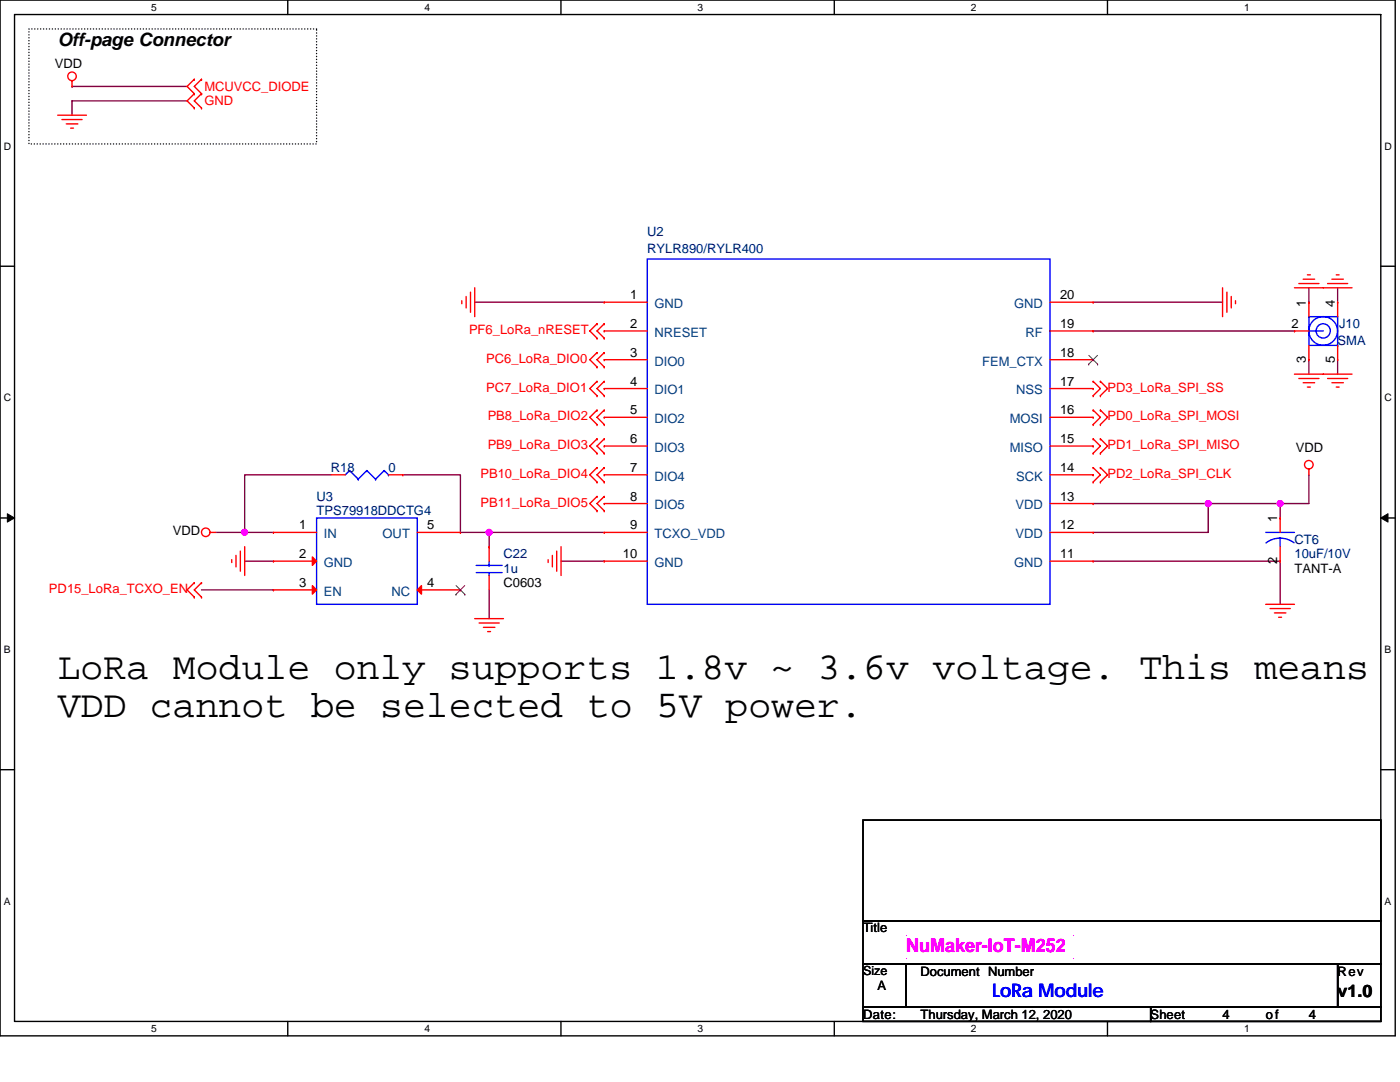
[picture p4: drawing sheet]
<svg xmlns="http://www.w3.org/2000/svg" width="279mm" height="216mm" viewBox="0 0 279 216" stroke-linecap="round" stroke-linejoin="round" font-family="sans-serif">
<path d="M0 0h278.4v206.7h-278.4zM2.9 2.9h272.7v200.9h-272.7z" fill="none" stroke="#000" stroke-width=".28"/>
<g fill="#fff">
<path d="M30.2 .3h1.1v2.3h-1.1z"/>
<path d="M30.2 204.1h1.1v2.3h-1.1z"/>
</g>
<path d="M57.4 0v2.9M57.4 203.8v2.9" fill="none" stroke="#000" stroke-width=".28"/>
<g fill="#fff">
<path d="M84.7 .3h1.1v2.3h-1.1z"/>
<path d="M84.7 204.1h1.1v2.3h-1.1z"/>
</g>
<path d="M112 0v2.9M112 203.8v2.9" fill="none" stroke="#000" stroke-width=".28"/>
<g fill="#fff">
<path d="M139.2 .3h1.2v2.3h-1.2z"/>
<path d="M139.2 204.1h1.2v2.3h-1.2z"/>
</g>
<path d="M166.5 0v2.9M166.5 203.8v2.9" fill="none" stroke="#000" stroke-width=".28"/>
<g fill="#fff">
<path d="M193.8 .3h1.1v2.3h-1.1z"/>
<path d="M193.8 204.1h1.1v2.3h-1.1z"/>
</g>
<path d="M221 0v2.9M221 203.8v2.9" fill="none" stroke="#000" stroke-width=".28"/>
<g fill="#fff">
<path d="M248.3 .3h1.1v2.3h-1.1z"/>
<path d="M248.3 204.1h1.1v2.3h-1.1z"/>
<path d="M.7 28h1.5v2.3h-1.5z"/>
<path d="M276.3 28h1.5v2.3h-1.5z"/>
<path d="M.7 78.2h1.5v2.3h-1.5z"/>
<path d="M276.3 78.2h1.5v2.3h-1.5z"/>
</g>
<path d="M0 53.1h2.9M275.6 53.1h2.8" fill="none" stroke="#000" stroke-width=".28"/>
<g fill="#fff">
<path d="M.7 128.5h1.4v2.2h-1.4z"/>
<path d="M276.3 128.5h1.4v2.2h-1.4z"/>
</g>
<path d="M0 103.4h2.9M275.6 103.4h2.8" fill="none" stroke="#000" stroke-width=".28"/>
<path d="M1.5 102.5l1.4 .9-1.4 .8zM275.6 103.4l1.4-.9v1.7z" fill="#000" stroke="#000" stroke-width=".2"/>
<g fill="#fff">
<path d="M.7 178.7h1.4v2.3h-1.4z"/>
<path d="M276.3 178.7h1.4v2.3h-1.4z"/>
</g>
<path d="M0 153.6h2.9M275.6 153.6h2.8M172.2 163.6h103.4v20.1h-103.4zM172.2 183.7h103.4v8.6h-103.4zM172.2 192.3h8.6v8.6h-8.6zM180.8 192.3h86.2v8.6h-86.2zM267 192.3h8.6v8.6h-8.6zM172.2 200.9h57.4v2.9h-57.4zM229.6 200.9h46v2.9h-46z" fill="none" stroke="#000" stroke-width=".28"/>
<path d="M5.8 5.8h57.4v22.9h-57.4z" fill="none" stroke="#000" stroke-width=".28" stroke-dasharray="0 .6"/>
<g fill="none" stroke="#800040" stroke-width=".28">
<path d="M14.4 17.3h.1M14.4 17.3h22.9M37.3 20.1h-22.9v2.9M261.2 57.4v2.9M267 57.4v2.9M94.7 60.3h25.9M218.2 60.3h25.8M218.2 66h40.1M261.2 71.8v2.9M267 71.8v2.9M66 94.7h-17.2v11.5M80.4 94.7h11.5v11.5h5.7"/>
<path d="M261.2 94.7v5.8h-5.7M40.2 117.7h14.4M43.1 106.2h5.7M48.8 112h5.8M48.8 106.2h.1M48.8 106.2h5.8M97.6 106.2v2.9M97.6 106.2h.1M97.6 117.7v5.7M97.6 106.2h23M112 112h8.6M218.2 100.5h22.9"/>
<path d="M218.2 112h37.3v8.6M241.1 100.5v5.7h-22.9M241.1 100.5h.1M241.1 100.5h14.4M255.5 100.5v2.9"/>
</g>
<g fill="#f0f" stroke="#f0f" stroke-width=".28">
<circle cx="241.1" cy="100.5" r=".57"/>
<circle cx="255.5" cy="100.5" r=".57"/>
<circle cx="97.6" cy="106.2" r=".57"/>
<circle cx="48.8" cy="106.2" r=".57"/>
</g>
<g fill="none" stroke="#f00" stroke-width=".28">
<path d="M14.4 16.1v1.2M38.8 18.7h.1M38.8 15.8h.1M38.8 18.7l-1.5 1.4 1.5 1.4M38.8 15.8l-1.5 1.5 1.5 1.4M40.2 18.7h.1M40.2 15.8h.1M40.2 18.7l-1.4 1.4 1.4 1.4M40.2 15.8l-1.4 1.5 1.4 1.4M11.5 23h5.8M12.4 23.9h4M13.2 24.7h2.3"/>
<path d="M14.1 25.6h.6M38.8 21.5h.1M40.2 21.5h.1M93 59.2v2.2M93.9 58.3v4M94.7 57.4v5.8M244 57.4v5.8M244.9 58.3v4M245.7 59.2v2.2M258.3 57.4h11.5M259.2 56.6h4M260.1 55.7h2.3"/>
<path d="M260.9 54.8h.6M264.9 56.6h4.1M265.8 55.7h2.3M266.7 54.8h.6M92.2 60v.6M119.1 73.2h.1M119.1 70.4h.1M119.1 79h.1M119.1 76.1h.1M119.1 67.5h.1M119.1 64.6h.1M119.1 70.4l-1.4 1.4 1.4 1.4"/>
<path d="M119.1 76.1l-1.4 1.4 1.4 1.5M119.1 64.6l-1.4 1.4 1.4 1.5M120.6 73.2h.1M120.6 70.4h.1M120.6 79h.1M120.6 76.1h.1M120.6 67.5h.1M120.6 64.6h.1M120.6 70.4l-1.5 1.4 1.5 1.4M120.6 76.1l-1.5 1.4 1.5 1.5M120.6 64.6l-1.5 1.4 1.5 1.5M218.2 79h.1"/>
<path d="M218.2 76.1h.1M218.2 76.1l1.4 1.4-1.4 1.5M219.6 79h.1M219.6 76.1h.1M219.6 76.1l1.4 1.4-1.4 1.5M246.6 60v.6M258.3 74.7h11.5M259.2 75.5h4M260.1 76.4h2.3M260.9 77.2h.6M264.9 75.5h4.1M265.8 76.4h2.3"/>
<path d="M266.7 77.2h.6M119.1 90.4h.1M119.1 87.6h.1M119.1 84.7h.1M119.1 81.8h.1M119.1 99.1h.1M119.1 96.2h.1M119.1 93.3h.1M119.1 87.6l-1.4 1.4 1.4 1.4M119.1 81.8l-1.4 1.5 1.4 1.4M119.1 99.1l-1.4 1.4 1.4 1.4M119.1 93.3l-1.4 1.4 1.4 1.5"/>
<path d="M120.6 90.4h.1M120.6 87.6h.1M120.6 84.7h.1M120.6 81.8h.1M120.6 99.1h.1M120.6 96.2h.1M120.6 93.3h.1M120.6 87.6l-1.5 1.4 1.5 1.4M120.6 81.8l-1.5 1.5 1.5 1.4M120.6 99.1l-1.5 1.4 1.5 1.4M120.6 93.3l-1.5 1.4 1.5 1.5M218.2 84.7h.1"/>
<path d="M218.2 81.8h.1M218.2 96.2h.1M218.2 93.3h.1M218.2 90.4h.1M218.2 87.6h.1M218.2 81.8l1.4 1.5-1.4 1.4M218.2 93.3l1.4 1.4-1.4 1.5M218.2 87.6l1.4 1.4-1.4 1.4M219.6 84.7h.1M219.6 81.8h.1M219.6 96.2h.1M219.6 93.3h.1"/>
<path d="M219.6 90.4h.1M219.6 87.6h.1M219.6 81.8l1.4 1.5-1.4 1.4M219.6 93.3l1.4 1.4-1.4 1.5M219.6 87.6l1.4 1.4-1.4 1.4M261.2 93.6v1.1M38.8 119.1h.1M38.8 116.3h.1M38.8 116.3l-1.5 1.4 1.5 1.4M40.2 119.1h.1M40.2 116.3h.1M40.2 116.3l-1.4 1.4 1.4 1.4"/>
<path d="M41.9 106.2h1.2M46.2 111.7v.5M47.1 110.8v2.3M48 110v4M48.8 109.1v5.7M109.4 111.7v.5M110.2 110.8v2.3M111.1 110v4M112 109.1v5.7M119.1 101.9h.1M120.6 101.9h.1M94.7 123.4h5.8"/>
<path d="M95.6 124.3h4M96.5 125.2h2.3M97.3 126h.6M252.6 120.6h5.7M253.5 121.4h4M254.3 122.3h2.3M255.2 123.2h.6"/>
<circle cx="14.4" cy="15.2" r=".85"/>
<circle cx="261.2" cy="92.7" r=".85"/>
<circle cx="41.1" cy="106.2" r=".85"/>
</g>
<g fill="#f0f">
<path d="M180.8 186.5h.1v.2h-.1z"/>
<path d="M214.1 186.5h.1v.2h-.1z"/>
<path d="M214.1 191.1h.1v.2h-.1z"/>
<path d="M180.8 191.1h.1v.2h-.1z"/>
</g>
<path d="M172.2 163.6h103.4v20.1h-103.4zM172.2 183.7h103.4v8.6h-103.4zM172.2 192.3h8.6v8.6h-8.6zM180.8 192.3h86.2v8.6h-86.2zM267 192.3h8.6v8.6h-8.6zM172.2 200.9h57.4v2.9h-57.4zM229.6 200.9h46v2.9h-46z" fill="none" stroke="#000" stroke-width=".28"/>
<g fill="#f0f">
<path d="M180.8 186.5h.1v.2h-.1z"/>
<path d="M214.1 186.5h.1v.2h-.1z"/>
<path d="M214.1 191.1h.1v.2h-.1z"/>
<path d="M180.8 191.1h.1v.2h-.1z"/>
</g>
<path d="M172.2 163.6h103.4v20.1h-103.4zM172.2 183.7h103.4v8.6h-103.4zM172.2 192.3h8.6v8.6h-8.6zM180.8 192.3h86.2v8.6h-86.2zM267 192.3h8.6v8.6h-8.6zM172.2 200.9h57.4v2.9h-57.4zM229.6 200.9h46v2.9h-46z" fill="none" stroke="#000" stroke-width=".28"/>
<g fill="#f0f">
<path d="M180.8 186.5h.1v.2h-.1z"/>
<path d="M214.1 186.5h.1v.2h-.1z"/>
<path d="M214.1 191.1h.1v.2h-.1z"/>
<path d="M180.8 191.1h.1v.2h-.1z"/>
</g>
<g fill="none" stroke="#00f" stroke-width=".28">
<path d="M129.2 51.7h80.3v68.9h-80.3zM261.2 66h2.9M261.2 63.2h5.8v5.7h-5.8zM267 68.9h.1M69.8 93.9h.1M69.8 93.9l-.9 .8M69.8 93.9l1.7 1.7M71.5 95.6h.1M73.2 93.9h.1M73.2 93.9l-1.7 1.7M73.2 93.9l1.8 1.7M75 95.6h.1"/>
<path d="M76.7 93.9h.1M76.7 93.9l-1.7 1.7M76.7 93.9l.8 .8M77.5 94.7h.1M63.2 103.4h20.1v17.2h-20.1zM95 112.8h5.2M95 114.3h5.2M97.6 114.3v.5M97.6 112.8h.1M97.6 112v.8M252.6 106.2h5.7M255.5 107.4v1.7"/>
<path d="M258.3 108.3a4.6 4.6 0 0 0-5.6 0"/>
<circle cx="264.1" cy="66" r="1.43"/>
<circle cx="264.1" cy="66" r="2.86"/>
</g>
<g fill="none" stroke="#f00" stroke-width=".28">
<path d="M120.6 77.5h.1M120.6 71.8h.1M120.6 66h.1M120.6 60.3h.1M120.6 66h8.6M120.6 77.5h8.6M120.6 71.8h8.6M120.6 60.3h8.6M209.5 66h8.7M209.5 77.5h8.7M209.5 71.8h8.7M209.5 60.3h8.7"/>
<path d="M218.2 77.5h.1M218.2 71.8h.1M218.2 66h.1M218.2 60.3h.1M258.3 66h.1M258.3 66h2.9M261.2 60.3h.1M261.2 71.8h.1M261.2 60.3v2.9M261.2 68.9v2.9M267 60.3h.1M267 71.8h.1"/>
<path d="M267 60.3v2.9M267 68.9v2.9M66 94.7h2.9M77.5 94.7h2.9M80.4 94.7h.1M120.6 83.3h.1M120.6 89h.1M120.6 94.7h.1M120.6 94.7h8.6M120.6 83.3h8.6M120.6 89h8.6M209.5 94.7h8.7"/>
<path d="M209.5 83.3h8.7M209.5 89h8.7M218.2 94.7h.1M218.2 83.3h.1M218.2 89h.1M54.6 106.2h.1M54.6 112h.1M54.6 117.7h.1M54.6 112h8.6M54.6 106.2h8.6M54.6 117.7h8.6M83.3 106.2h8.6"/>
<path d="M83.3 117.7h8.6M91.9 106.2h.1M91.9 117.7h.1M97.6 114.8v2.9M97.6 109.1h.1M97.6 109.1v2.9M120.6 100.5h.1M120.6 112h.1M120.6 106.2h.1M120.6 100.5h8.6M120.6 112h8.6M120.6 106.2h8.6"/>
<path d="M209.5 100.5h8.7M209.5 112h8.7M209.5 106.2h8.7M218.2 112h.1M218.2 106.2h.1M218.2 100.5h.1M255.5 103.4h.1M255.5 112h.1M255.5 103.4v2.8M255.5 109.1v2.9"/>
</g>
<path d="M217.3 72.7h.1M217.3 70.9l1.8 1.8M219 70.9l-1.7 1.8M219.1 72.7h.1M91 118.6h.1M91 116.8l1.8 1.8M92.8 116.8l-1.8 1.8M92.8 118.6h.1" fill="none" stroke="#804000" stroke-width=".2"/>
<g fill="#f00" stroke="#f00" stroke-width=".28">
<path d="M83.3 117.7l.8-.8v1.7z"/>
<path d="M62.3 111.1l.9 .9-.9 .8z"/>
<path d="M62.3 116.9l.9 .8-.9 .9z"/>
</g>
<g fill="#f0f" stroke="#f0f" stroke-width=".28">
<circle cx="241.1" cy="100.5" r=".57"/>
<circle cx="255.5" cy="100.5" r=".57"/>
<circle cx="97.6" cy="106.2" r=".57"/>
<circle cx="48.8" cy="106.2" r=".57"/>
</g>
<g font-size="7.6">
<text x="11.5" y="135.5">LoRa Module only supports 1.8v ~ 3.6v voltage. This means</text>
<text x="11.5" y="143.2">VDD cannot be selected to 5V power.</text>
</g>
<text font-size="3.7" x="11.5" y="9.2">Off-page Connector</text>
<text font-size="3.7" fill="#f0f" x="180.8" y="190.1">NuMaker-IoT-M252</text>
<text font-size="3.7" fill="#00f" x="198.1" y="198.9">LoRa Module</text>
<text font-size="3.4" x="267" y="199">v1.0</text>
<g font-size="2.6">
<text x="10.9" y="13.5">VDD</text>
<text x="125.7" y="59.7">1</text>
<text x="211.6" y="59.7">20</text>
<text x="125.7" y="65.4">2</text>
<text x="211.6" y="65.4">19</text>
<text x="257.8" y="65.4">2</text>
<text x="260.6" y="61.2" transform="rotate(-90 260.6 61.2)">1</text>
<text x="266.4" y="61.2" transform="rotate(-90 266.4 61.2)">4</text>
<text x="125.7" y="71.2">3</text>
<text x="211.6" y="71.2">18</text>
<text x="125.7" y="76.9">4</text>
<text x="211.6" y="76.9">17</text>
<text x="260.6" y="72.4" transform="rotate(-90 260.6 72.4)">3</text>
<text x="266.4" y="72.4" transform="rotate(-90 266.4 72.4)">5</text>
<text x="125.7" y="82.7">5</text>
<text x="211.6" y="82.7">16</text>
<text x="125.7" y="88.4">6</text>
<text x="211.6" y="88.4">15</text>
<text x="125.7" y="94.1">7</text>
<text x="211.6" y="94.1">14</text>
<text x="258.6" y="90.2">VDD</text>
<text x="125.7" y="99.9">8</text>
<text x="211.6" y="99.9">13</text>
<text x="34.5" y="106.8">VDD</text>
<text x="59.7" y="105.6">1</text>
<text x="85.3" y="105.6">5</text>
<text x="125.7" y="105.6">9</text>
<text x="211.6" y="105.6">12</text>
<text x="254.9" y="104.2" transform="rotate(-90 254.9 104.2)">1</text>
<text x="59.7" y="111.4">2</text>
<text x="124.3" y="111.4">10</text>
<text x="211.6" y="111.4">11</text>
<text x="254.9" y="112.5" transform="rotate(-90 254.9 112.5)">2</text>
<text x="59.7" y="117.1">3</text>
<text x="85.3" y="117.1">4</text>
<text x="100.5" y="117.2">C0603</text>
<text x="258.3" y="114.3">TANT-A</text>
<text x="172.2" y="186.1">Title</text>
<text x="175.1" y="197.5">A</text>
<text x="183.7" y="194.7">Document Number</text>
<text x="267" y="194.7">Rev</text>
<text x="172.2" y="203.3">Date:</text>
<text x="183.7" y="203.3">Thursday, March 12, 2020</text>
<text x="229.6" y="203.3">Sheet</text>
<text x="244" y="203.3">4</text>
<text x="252.6" y="203.3">of</text>
<text x="261.2" y="203.3">4</text>
</g>
<g font-size="2.6" fill="#f00">
<text x="40.8" y="21">GND</text>
<text x="40.8" y="18.1">MCUVCC_DIODE</text>
<text x="93.6" y="66.7">PF6_LoRa_nRESET</text>
<text x="97" y="72.4">PC6_LoRa_DIO0</text>
<text x="97" y="78.1">PC7_LoRa_DIO1</text>
<text x="97.3" y="83.9">PB8_LoRa_DIO2</text>
<text x="221" y="83.9">PD0_LoRa_SPI_MOSI</text>
<text x="221" y="78.1">PD3_LoRa_SPI_SS</text>
<text x="97.3" y="89.6">PB9_LoRa_DIO3</text>
<text x="221" y="89.6">PD1_LoRa_SPI_MISO</text>
<text x="95.9" y="95.4">PB10_LoRa_DIO4</text>
<text x="221" y="95.4">PD2_LoRa_SPI_CLK</text>
<text x="95.9" y="101.1">PB11_LoRa_DIO5</text>
<text x="9.8" y="118.3">PD15_LoRa_TCXO_EN</text>
</g>
<g font-size="2.6" fill="#000080">
<text x="129.2" y="47.1">U2</text>
<text x="129.2" y="50.6">RYLR890/RYLR400</text>
<text x="267.3" y="65.5">J10</text>
<text x="267" y="68.9">SMA</text>
<text x="66" y="94.2">R18</text>
<text x="77.5" y="94.2">0</text>
<text x="63.2" y="99.9">U3</text>
<text x="63.2" y="102.8">TPS79918DDCTG4</text>
<text x="100.5" y="111.4">C22</text>
<text x="258.3" y="108.6">CT6</text>
<text x="258.3" y="111.4">10uF/10V</text>
<text x="100.5" y="114.3">1u</text>
</g>
<g font-size="2.6" fill="#004080">
<text x="130.6" y="61.5">GND</text>
<text x="202.4" y="61.5">GND</text>
<text x="130.6" y="67.2">NRESET</text>
<text x="204.7" y="67.2">RF</text>
<text x="130.6" y="72.9">DIO0</text>
<text x="196" y="72.9">FEM_CTX</text>
<text x="130.6" y="78.7">DIO1</text>
<text x="202.8" y="78.7">NSS</text>
<text x="130.6" y="84.4">DIO2</text>
<text x="201.5" y="84.4">MOSI</text>
<text x="130.6" y="90.2">DIO3</text>
<text x="130.6" y="95.9">DIO4</text>
<text x="201.5" y="90.2">MISO</text>
<text x="202.8" y="95.9">SCK</text>
<text x="130.6" y="101.6">DIO5</text>
<text x="202.7" y="101.6">VDD</text>
<text x="64.6" y="107.4">IN</text>
<text x="76.3" y="107.4">OUT</text>
<text x="130.6" y="107.4">TCXO_VDD</text>
<text x="202.7" y="107.4">VDD</text>
<text x="64.6" y="113.1">GND</text>
<text x="130.6" y="113.1">GND</text>
<text x="202.4" y="113.1">GND</text>
<text x="64.6" y="118.9">EN</text>
<text x="78.1" y="118.9">NC</text>
</g>
<text font-size="2.5" x="172.2" y="194.6">Size</text>
<g font-size="2">
<text x="30.2" y="2.2">5</text>
<text x="84.7" y="2.2">4</text>
<text x="139.2" y="2.2">3</text>
<text x="193.8" y="2.2">2</text>
<text x="248.3" y="2.2">1</text>
<text x=".7" y="29.8">D</text>
<text x="276.3" y="29.8">D</text>
<text x=".7" y="80.1">C</text>
<text x="276.3" y="80.1">C</text>
<text x=".7" y="130.3">B</text>
<text x="276.3" y="130.3">B</text>
<text x=".7" y="180.5">A</text>
<text x="276.3" y="180.5">A</text>
<text x="30.2" y="206">5</text>
<text x="84.7" y="206">4</text>
<text x="139.2" y="206">3</text>
<text x="193.8" y="206">2</text>
<text x="248.3" y="206">1</text>
</g>
</svg>
